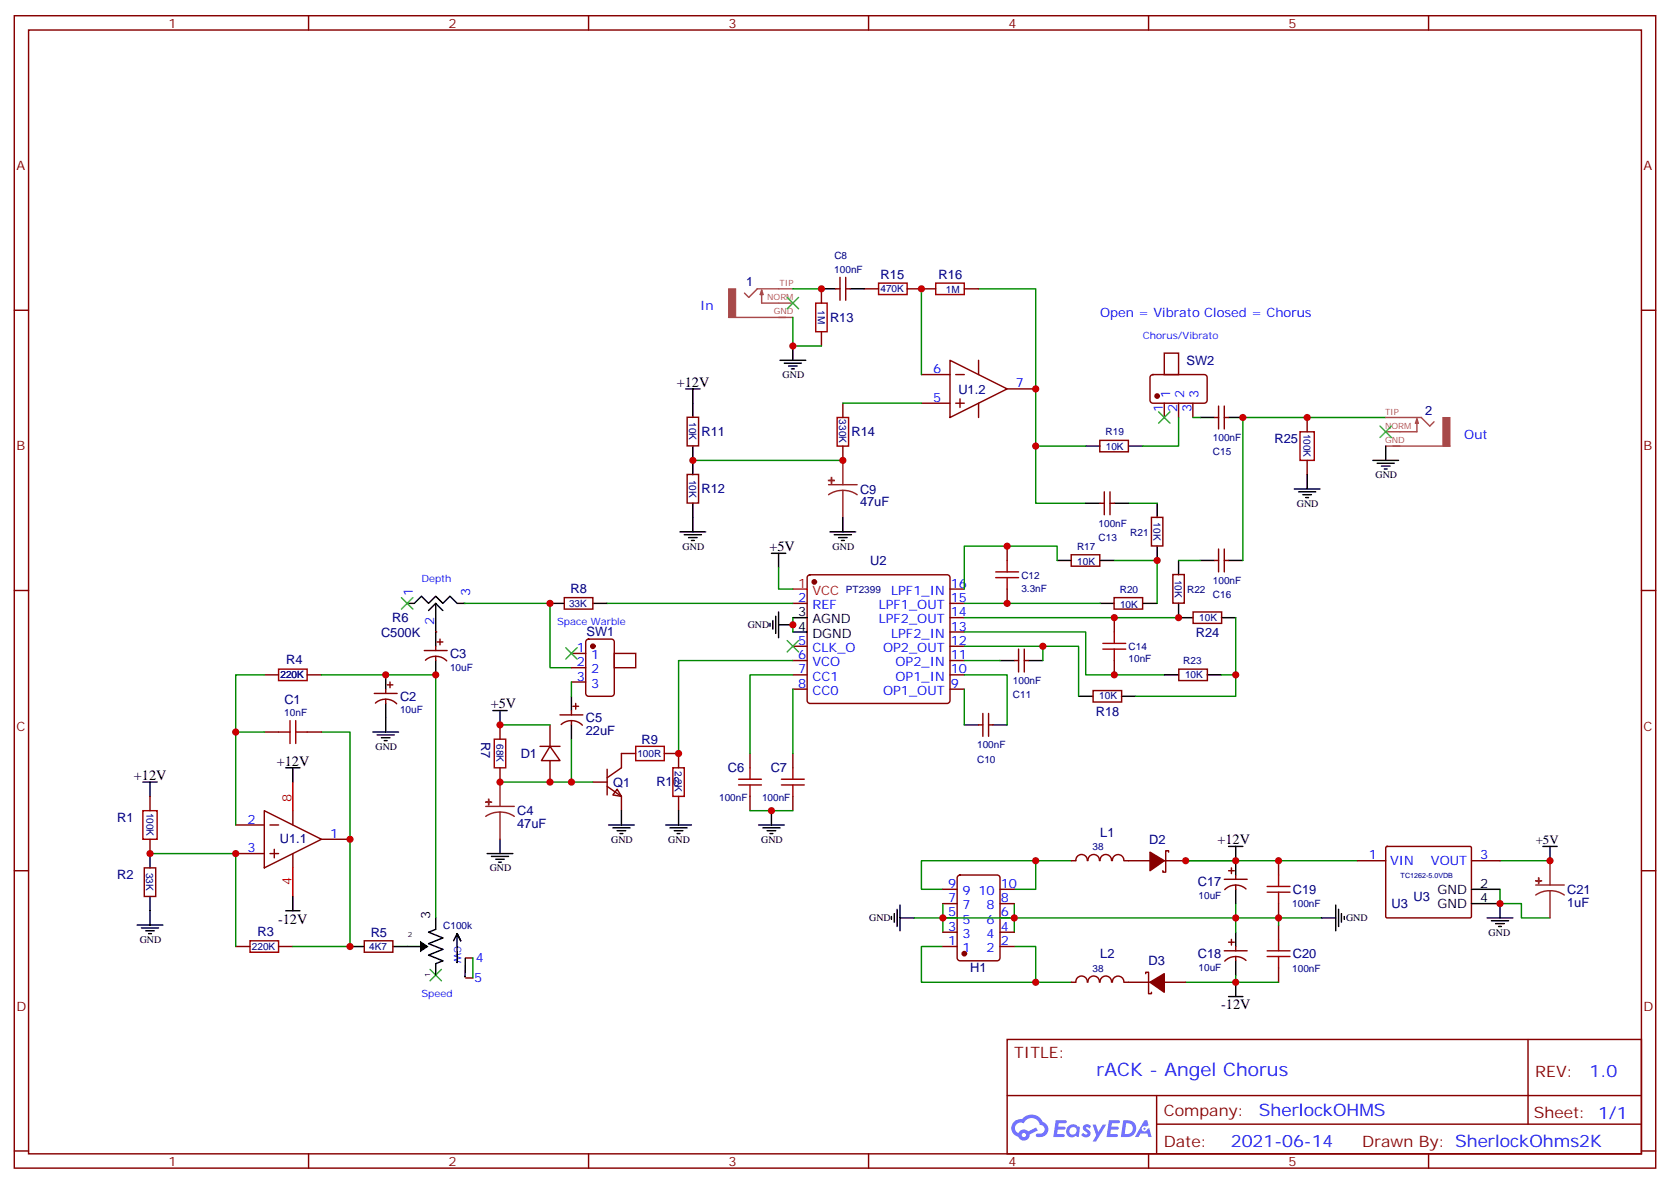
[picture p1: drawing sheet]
<svg xmlns="http://www.w3.org/2000/svg" width="412mm" height="292mm" viewBox="0 0 412 292" stroke-linecap="round" stroke-linejoin="round" font-family="sans-serif">
<g fill="none" stroke="#870000" stroke-width=".35">
<path d="M3.5 3.9h405.4v284.3h-405.4zM7.1 7.4h398.2v277.3h-398.2zM76.2 3.9v3.5M145.3 3.9v3.5M214.5 3.9v3.5M283.6 3.9v3.5M352.8 3.9v3.5M3.5 76.6h3.6M405.3 76.6h3.6M3.5 145.7h3.6M405.3 145.7h3.6M3.5 214.8h3.6"/>
<path d="M405.3 214.8h3.6M248.7 256.5h156.6v28.2h-156.6zM377.3 256.5v20.9M248.7 270.3h156.5M285.6 277.4h119.6M285.6 270.3v14.1M3.5 284h3.6M76.2 284.7v3.5M145.3 284.7v3.5M214.5 284.7v3.5M283.6 284.7v3.5M352.8 284.7v3.5"/>
<path d="M405.3 284h3.6"/>
</g>
<g fill="#5487ff">
<path d="M267.7 277.6a1.22 1.22 0 0 1 1.7 .3l-.4 .6a.47 .47 0 0 0-.3-.4 .47 .47 0 0 0-.5 .2v.1a1.3 1.3 0 0 1 1 1.7 1.39 1.39 0 0 1-2.2 0l.5-.6 .7 .4a.29 .29 0 0 0 .3-.2 .29 .29 0 0 0-.2-.3 1.04 1.04 0 0 1-.6-1.8z"/>
<path d="M260.7 276.4h2.4a.37 .37 0 0 1 .3 .4 .37 .37 0 0 1-.3 .3h-1.7l-.1 .9h1.5l.3 .4-.3 .3h-1.6l-.2 1.1h1.6a.36 .36 0 0 1 .3 .4 .36 .36 0 0 1-.3 .4h-2.5z"/>
<path d="M273.8 276.4h2.4a.37 .37 0 0 1 .4 .4 .37 .37 0 0 1-.4 .3h-1.6l-.2 .9h1.6l.3 .4-.4 .3h-1.6l-.1 1.1h1.5a.36 .36 0 0 1 .4 .4 .36 .36 0 0 1-.4 .3h-2.4z"/>
<path d="M282.6 276.4h.7l.3 1.3-.6 .3a.69 .69 0 0 0-1 .2 .69 .69 0 0 0 .4 1 .69 .69 0 0 0 .9-.6l.5-.3 .6 2.2h-.8l-.2-.8h-1.8l-.5 .8h-.8z"/>
<path d="M269.8 277.5h.8l.6 1.8 1.1-1.8h.9l-2.6 4.2h-.8l.9-1.6z"/>
<path d="M277.4 276.4l-.6 4.2h1.3a2.11 2.11 0 0 0 2.5-2.2 2.11 2.11 0 0 0-2.5-2zM278.1 277.1a1.39 1.39 0 0 1 1.7 1.5 1.39 1.39 0 0 1-1.8 1.2h-.3z"/>
<path d="M263.7 278a1.47 1.47 0 0 0-.1 2.1 1.47 1.47 0 0 0 2.1 .1l.7 .4 .3-2.3-.2-.3h-.4a1.49 1.49 0 0 0-2.4 0zM264.4 278.4a.92 .92 0 0 1 1.5 .5 .92 .92 0 0 1-1.3 1 .9 .9 0 0 1-.2-1.5z"/>
<path d="M250.4 276.8a2.18 2.18 0 0 0 1.1 3.7 1.44 1.44 0 0 0 1.6 .9 1.44 1.44 0 0 0 1.2-1.5l2-1-.5-.7-1.9 1a1.47 1.47 0 0 0-2.4 .4 1.39 1.39 0 0 1-.7-1.9 1.39 1.39 0 0 1 2-.5 2.12 2.12 0 0 1 2.2-1.3 2.12 2.12 0 0 1 1.9 1.7 1.07 1.07 0 0 1 1.1 1 1.07 1.07 0 0 1-1 1.1h-.7a.43 .43 0 0 0-.5 .4 .43 .43 0 0 0 .4 .5 1.98 1.98 0 0 0 2.5-1.3 1.98 1.98 0 0 0-1.2-2.5 2.98 2.98 0 0 0-5.1-.7l-1.1 .1zM252.3 280.1a.55 .55 0 0 1 1.1 0 .55 .55 0 0 1-1.1 0z"/>
<circle cx="282.6" cy="278.5" r=".26"/>
</g>
<g fill="none" stroke="#870000" stroke-width=".35">
<path d="M227.5 92.4h7.1M227.5 99.5h7.1M234.6 88.9l14.1 7.1-14.1 7zM236 92.4h2.1M236 99.5h2.1M237.1 98.4v2.1M241.7 88.9v3.5M241.7 99.5v3.5M248.7 96h7.1M107.6 159.5v1M107.9 158.4h1.5M108.7 157.7v1.4"/>
<path d="M195.8 148.9h3.5M195.8 159.5h3.5M199.6 142l.4-.2h33.9a.71 .71 0 0 1 .7 .7v30.4a.76 .76 0 0 1-.7 .7h-33.9a.76 .76 0 0 1-.7-.7v-30.4zM234.6 148.9h3.5M234.6 159.5h3.5M234.6 155.9h3.5M234.6 152.4h3.5M234.6 145.3h3.5M65.3 166.5h3.5M75.8 166.5h3.6M104.8 160.5h5.6M105.1 162.9a3.8 3.8 0 0 1 5.2 .2"/>
<path d="M107.6 161.9v1.1M195.8 163h3.5M195.8 166.5h3.5M195.8 170h3.5M234.6 163h3.5M234.6 166.5h3.5M234.6 170h3.5M37 196.5v3.5M65.3 180.6h3.5M75.8 180.6h3.6M35.6 214.1h2.9v7.1h-2.9zM37 207.1v3.5"/>
<path d="M58.2 203.6h7.1M58.2 210.6h7.1M65.3 200l14.1 7.1-14.1 7zM66.7 203.6h2.1M66.7 210.6h2.1M67.7 209.6v2.1M72.3 200v3.6M72.3 210.6v3.5M79.4 207.1h7M58.2 233.5h3.5M68.8 233.5h3.5M90 232.1h7v2.9h-7z"/>
</g>
<path d="M195.8 145.3h3.5M72.3 193v7M72.3 214.1v7.1" fill="none" stroke="#f00" stroke-width=".35"/>
<circle cx="201.1" cy="143.6" r=".53" fill="#870000" stroke="#870000" stroke-width=".35"/>
<g fill="none" stroke="#000" stroke-width=".35">
<path d="M100.5 148.9h1.8l1.8-1.8 1.7 1.8 1.8-1.8 1.8 1.8 1.7-1.8 1.8 1.8h1.8M105.8 150.6l1.8-1.7 1.8 1.7M107.6 148.9v10.6M195.8 152.4h3.5M195.8 155.9h3.5M107.6 163v3.5M35.3 193h3.5M37 193v3.5M70.6 189.4h3.5M72.3 189.4v3.6M37 210.6v3.5M33.9 228.2h6.3"/>
<path d="M34.9 229h4.3M36 229.7h2.1M36.7 230.4h.7M37 221.2v7M70.6 224.7h3.5M72.3 221.2v3.5M86.4 233.5h3.6M97 233.5h3.5"/>
</g>
<path d="M68.8 165.1h7v2.8h-7zM71.6 177.8v5.6M73 177.8v5.6M68.8 180.6h2.8M73 180.6h2.8M35.3 200h3.5v7.1h-3.5zM61.7 232.1h7.1v2.9h-7.1z" fill="none" stroke="#a10000" stroke-width=".35"/>
<path d="M65.3 166.5h-7.1v14.1M65.3 180.6h-7.1v23M79.4 180.6h7v52.9h-14.1M37 210.6h21.2v22.9" fill="none" stroke="#008700" stroke-width=".35"/>
<g fill="#870000">
<circle cx="100.5" cy="148.9" r=".18"/>
<circle cx="107.6" cy="155.9" r=".18"/>
<circle cx="114.7" cy="148.9" r=".18"/>
</g>
<g fill="none" stroke="#3c3" stroke-width=".35">
<path d="M194.4 73.4l2.8 2.8M197.2 73.4l-2.8 2.8M286.1 101.6l2.8 2.8M288.9 101.6l-2.8 2.8M340.8 105.1l2.8 2.9M343.6 105.1l-2.8 2.9M99.1 147.5l2.9 2.8M102 147.5l-2.9 2.8M139.7 159.8l2.8 2.8M142.5 159.8l-2.8 2.8M194.4 158l2.8 2.9M197.2 158l-2.8 2.9"/>
<path d="M106.2 239.2l2.8 2.8M109 239.2l-2.8 2.8"/>
</g>
<g fill="none" stroke="#000" stroke-width=".35">
<path d="M202.8 71.3h3.6M209.9 71.3h3.5M169.3 96h3.6M171.1 96v7M192.6 88.9h6.4M193.7 89.6h4.2M194.7 90.3h2.1M195.4 91h.7M195.8 85.4v3.5M171.1 110.1v7M268.1 110.1h3.5M278.7 110.1h3.5"/>
<path d="M296.3 103h3.6M303.4 103h3.5M322.8 117.1v3.6M339 113.6h6.4M340.1 114.3h4.2M341.1 115h2.2M341.8 115.7h.7M342.2 110.1v3.5M167.9 131.2h6.4M169 131.9h4.2M170 132.6h2.2M170.7 133.4h.7"/>
<path d="M171.1 124.2v7M190.5 136.5h3.5M192.3 136.5v3.6M205 131.2h6.3M206 131.9h4.3M207.1 132.6h2.1M207.8 133.4h.7M208.1 127.7v3.5M261.1 138.3h3.5M268.1 124.2h3.5M271.6 138.3h3.6M275.2 124.2h3.5"/>
<path d="M285.8 124.2v3.5M285.8 134.8v3.5M291 138.3v3.5M296.3 138.3h3.6M303.4 138.3h3.5M319.6 120.7h6.4M320.7 121.4h4.2M321.7 122.1h2.1M322.4 122.8h.7M135.8 148.9h3.5M146.4 148.9h3.5M190.1 153.8v.7"/>
<path d="M190.9 153.1v2.1M191.6 152v4.3M192.3 151v6.3M192.3 154.2h3.5M271.6 148.9h3.6M282.2 148.9h3.6M291 148.9v3.5h3.6M301.6 152.4h3.6M95.2 166.5v3.5M95.2 173.6v7M121.7 175.3h3.5M123.5 175.3v3.6"/>
<path d="M141.1 171.8v3.5M141.1 178.9v3.5M238.1 178.9h3.6M245.2 178.9h3.5M246.9 163h3.6M254 163h3.5M266.3 171.8h3.6M276.9 171.8h3.6M287.5 166.5h3.5M298.1 166.5h3.5M92.1 180.6h6.3M93.1 181.3h4.3"/>
<path d="M94.2 182h2.1M94.9 182.7h.7M120.3 210.6h6.3M121.4 211.3h4.2M122.4 212h2.1M123.1 212.7h.7M123.5 207.1v3.5M150.3 203.6h6.3M151.3 204.3h4.3M152.4 205h2.1M153.1 205.7h.7M153.5 200v3.6"/>
<path d="M164.4 203.6h6.3M165.5 204.3h4.2M166.5 205h2.1M167.2 205.7h.7M167.6 200v3.6M187.3 203.6h6.4M188.4 204.3h4.2M189.4 205h2.2M190.1 205.7h.8M190.5 200v3.6M303.4 208.8h3.5M305.2 208.8v7.1"/>
<path d="M305.2 219.4v3.6M363.4 219.4h7M381 208.8h3.5M382.8 208.8v3.6M100.5 233.5h3.6M107.6 226.5v2.8l-1.8 .7 3.6 1.4-3.6 1.4 3.6 1.4-3.6 1.5 3.6 1.4-1.8 .7v2.8M112.8 230.4v7M112.9 230.4l.9 1.7-.9-1.7-.9 1.7M114.9 236.4l-.1 4.6M220.1 226.1v.7M220.8 225.4v2.1M221.5 224.4v4.2"/>
<path d="M222.2 226.5h3.6M222.2 223.3v6.4M305.2 230v3.5M305.2 237.1v3.5M326.3 226.5h3.5M329.8 223.3v6.4M330.6 224.4v4.2M331.3 225.4v2.1M332 226.1v.7M363.4 223h7v3.5M367.2 226.5h6.4M368.3 227.2h4.2"/>
<path d="M369.4 227.9h2.1M370.1 228.6h.7M303.4 245.9h3.5M305.2 242.4v3.5"/>
</g>
<path d="M103.7 232.1l2.1 1.4-2.1 1.5z" fill="#000"/>
<g fill="none" stroke="#870000" stroke-width=".35">
<path d="M202.8 71.3v3.5M206.4 71.3h1M207.4 68.4v5.7M208.8 71.3h1.1M208.8 68.4v5.7M213.4 71.3h3.6M224 71.3h7.1M238.1 71.3h3.6M202.8 81.8v3.6M208.1 99.5v3.5M284.2 92.6l.5-.2h12.7a.71 .71 0 0 1 .7 .7v5.7a.76 .76 0 0 1-.7 .7h-12.7a.76 .76 0 0 1-.7-.7v-5.7zM287.5 87.1h3.5v5.3h-3.5z"/>
<path d="M287.5 99.5v3.5M291 99.5v3.5M294.6 99.5v3.5M169.7 103h2.8v7h-2.8zM169.7 117.1h2.8v7h-2.8zM208.1 110.1v3.5M271.6 108.7h7v2.8h-7zM299.9 103h1M300.9 100.2v5.6M302.3 100.2v5.6M302.3 103h1.1M322.8 103v3.5"/>
<path d="M322.8 113.6v3.5M248.7 134.8v3.5M264.5 136.9h7.1v2.8h-7.1zM271.6 124.2h1.1M272.7 121.4v5.6M274.1 121.4v5.6M274.1 124.2h1.1M284.3 127.7h2.9v7h-2.9zM299.9 138.3h1M300.9 135.5v5.6M302.3 135.5v5.6M302.3 138.3h1.1"/>
<path d="M139.3 147.5h7.1v2.8h-7.1zM144.9 157.9l.4-.2h5.7a.71 .71 0 0 1 .7 .7v12.7a.76 .76 0 0 1-.7 .7h-5.7a.76 .76 0 0 1-.7-.7v-12.7zM248.7 145.3v3.6M275.1 147.5h7.1v2.8h-7.1zM275.2 152.4v3.5M289.6 141.8h2.9v7h-2.9zM294.6 151h7.1v2.8h-7.1zM92.4 171.1h5.7M92.7 173.5a3.8 3.8 0 0 1 5.3 .1M95.2 170v1.1M95.2 172.5v1.1M95.6 169h1.4"/>
<path d="M96.3 168.3v1.4M123.5 178.9v3.5M135.8 178.9v5.3M138.3 176.4h5.6M138.6 178.8a3.8 3.8 0 0 1 5.2 .1M141.1 175.3v1.1M141.1 177.8v1.1M141.1 161.2h3.5M141.1 164.7h3.5M141.1 168.3h3.5M141.5 174.3h1.4M142.2 173.6v1.4"/>
<path d="M151.7 161.2h5.3v3.5h-5.3zM241.7 178.9h1M242.7 176v5.7M244.1 176v5.7M244.1 178.9h1.1M250.5 163h1M251.5 160.2v5.6M252.9 160.2v5.6M252.9 163h1.1M269.9 170.4h7.1v2.8h-7.1zM275.2 163v3.5M291.1 165.1h7.1v2.8h-7.1z"/>
<path d="M123.5 189.4v3.6M133.3 184.2h5M135.8 184.2l2.5 3.5h-4.6zM135.8 187.7v5.3M146.4 193h3.5M149.9 194l3.6 2.5v3.5M149.9 189.8v6.3M152.4 194.7l1.1 1.8-2.2-.4zM157 185.9h-3.5v3.5l-3.6 2.5M164 185.9h3.6v3.5M167.6 196.5v3.5M185.2 185.9v3.5"/>
<path d="M185.2 196.5v3.5M195.8 185.9v3.5M195.8 196.5v3.5M232.8 219.4h3.6M236.6 216.1l.5-.2h9.1a.71 .71 0 0 1 .7 .7v19.8a.76 .76 0 0 1-.7 .7h-9.1a.76 .76 0 0 1-.7-.7v-19.8zM246.9 219.4h3.6M264.6 212.4h1M265.7 212.3a1.41 1.41 0 0 1 1.4-1.5 1.41 1.41 0 0 1 1.4 1.6M268.7 212.3a1.41 1.41 0 0 1 1.4-1.5 1.41 1.41 0 0 1 1.4 1.5M271.7 212.3a1.41 1.41 0 0 1 1.4-1.5 1.41 1.41 0 0 1 1.4 1.5M274.7 212.3a1.41 1.41 0 0 1 1.4-1.4 1.41 1.41 0 0 1 1.4 1.5M277.6 212.4h6.4"/>
<path d="M287.5 212.4h5.3M288.6 210.3v-.4h-.7v5.3h-.7v-.4M302.3 217h5.7M303.4 214.8h1.4M304.1 214.1v1.4M305.2 215.9v1.1M305.2 218.4v1M307.7 219.3a3.8 3.8 0 0 0-5.3 .2M315.7 212.4v3.5M335.1 212.4h7.1M342.3 209l.2-.2 20.7 .1 .2 .3-.1 17.1-.3 .2-20.6-.1-.2-.3zM363.4 212.4h7"/>
<path d="M115 236.4h1.8M232.8 233.5h3.6M232.8 230h3.6M232.8 223h3.6M232.8 226.5h3.6M246.9 233.5h3.6M246.9 230h3.6M246.9 223h3.6M246.9 226.5h3.6M302.3 234.6h5.7M303.4 232.5h1.4M304.1 231.8v1.4"/>
<path d="M305.2 233.5v1.1M305.2 236v1.1M307.7 237a3.8 3.8 0 0 0-5.3 .1M315.7 223v3.5M315.7 228.2v3.6M315.7 238.8v3.6M115 241.3h1.8M264.6 242.4h1M265.7 242.3a1.41 1.41 0 0 1 1.4-1.5 1.41 1.41 0 0 1 1.4 1.5M268.7 242.3a1.41 1.41 0 0 1 1.4-1.5 1.41 1.41 0 0 1 1.4 1.5M271.7 242.3a1.41 1.41 0 0 1 1.4-1.5 1.41 1.41 0 0 1 1.4 1.5M274.7 242.3a1.41 1.41 0 0 1 1.4-1.5 1.41 1.41 0 0 1 1.4 1.5"/>
<path d="M277.6 242.4h6.4M282.9 240.2v-.3h.7v5.3h.7v-.4M287.5 242.4h5.3"/>
</g>
<g fill="none" stroke="#008700" stroke-width=".35">
<path d="M195.8 78.3v7.1h7M195.8 71.3h7M227.5 71.3v21.1M241.7 71.3h14.1v38.8M208.1 99.5h19.4M171.1 113.6h37M268.1 110.1h-12.3v14.1h12.3M291 103v7.1h-8.8M294.6 103h1.7M342.2 103h-35.3v35.3M261.1 138.3v-3.5h-23v10.5M275.2 138.3h10.6v10.6"/>
<path d="M278.7 124.2h7.1M291 138.3h5.3M114.7 148.9h21.1v15.8h5.3M149.9 148.9h45.9M192.3 140.1v5.2h3.5M195.8 152.4v3.5M238.1 159.5h19.4v3.5M238.1 155.9h30v10.6h19.4M238.1 152.4h52.9M238.1 148.9h33.5M257.5 159.5h8.8v12.3M305.2 152.4v19.4h-24.7"/>
<path d="M79.4 166.5h28.2v60M123.5 178.9h12.3M141.1 168.3v3.5M195.8 163h-28.2v22.9M195.8 166.5h-10.6v19.4M195.8 170v15.9M238.1 166.5h10.6v12.4M238.1 163h8.8M238.1 170v8.9M301.6 166.5h3.6M123.5 193h22.9M141.1 182.4v10.6"/>
<path d="M185.2 200h10.6M232.8 219.4h-5.3v-7h28.3v7h-5.3M255.8 212.4h8.8M292.8 212.4h42.3M370.4 219.4v3.6h5.3v3.5h7.1M370.4 212.4h12.4M116.8 236.4v4.9M232.8 233.5h-5.3v8.9h28.3v-8.9h-5.3M232.8 223v7M250.5 223v7M305.2 223v3.5h-79.4M315.7 226.5v1.7"/>
<path d="M326.3 226.5h-21.1v3.5M255.8 242.4h8.8M305.2 240.6v1.8h-12.4M305.2 242.4h10.5"/>
</g>
<g fill="none" stroke="#a10000" stroke-width=".35">
<path d="M201.4 74.8h2.9v7h-2.9zM217 69.9h7v2.8h-7zM231.1 69.9h7v2.8h-7zM206.7 103h2.8v7.1h-2.8zM321 106.5h3.6v7.1h-3.6zM248.7 138.3v2.8M245.9 141.1h5.6M245.9 142.5h5.6M248.7 142.5v2.8M272.3 158.8h5.7M275.2 155.9v2.9M272.3 160.2h5.7"/>
<path d="M275.2 160.2v2.8M122.1 182.4h2.8v7h-2.8zM157 184.2h7v3.5h-7zM166.2 189.4h2.8v7.1h-2.8zM182.4 192.3h5.6M182.4 193.7h5.6M185.2 189.4v2.9M185.2 193.7v2.8M193 192.3h5.6M193 193.7h5.6M195.8 189.4v2.9M195.8 193.7v2.8"/>
<path d="M312.9 218.7h5.7M315.7 215.9v2.8M312.9 220.1h5.7M312.9 234.6h5.7M312.9 236h5.7M315.7 220.1v2.9M315.7 231.8v2.8M315.7 236v2.8"/>
</g>
<g fill="none" stroke="#8c2424" stroke-width=".35">
<path d="M204.6 119.6h7.1M208.1 113.6v6M208.1 121l1.9 .2 1.7 .9M208.1 121l-1.8 .2-1.7 .9M208.1 121v6.7M119.9 199h7.1M123.5 193v6M123.5 200.4l1.8 .2 1.7 .8M123.5 200.4l-1.9 .2-1.7 .8M123.5 200.4v6.7M379.2 218.4h7.1M382.8 219.8l1.8 .2 1.7 .8"/>
<path d="M382.8 219.8l-1.9 .2-1.7 .8M382.8 212.4v6M382.8 219.8v6.7"/>
</g>
<g fill="#8c2424" stroke="#8c2424" stroke-width=".35">
<path d="M119.9 197.9h1.5z"/>
<path d="M120.6 197.2l.1 1.4z"/>
<path d="M204.6 118.5l1.4 .1z"/>
<path d="M205.3 117.8l.1 1.4z"/>
<path d="M379.2 217.3h1.4z"/>
<path d="M379.9 216.6l.1 1.4z"/>
</g>
<g fill="#870000" stroke="#870000" stroke-width=".35">
<path d="M284 210.3l3.5 2.1-3.5 2.4z"/>
<path d="M284 242.4l3.5-2.2v4.6z"/>
<circle cx="146.4" cy="159.5" r=".53"/>
<circle cx="285.7" cy="97.7" r=".53"/>
<circle cx="238.1" cy="235.3" r=".53"/>
</g>
<path d="M179.9 78.3h15.9M188.1 71.6v3.2h7.7M188.1 71.6l.3 1.1h-.7zM195.8 71.3h-8.8l-2.1 2.1-1-1.1M342.2 103h8.8M342.2 110.1h15.9M349.9 103.4v3.1h-7.7M349.9 103.4l.4 1h-.8zM351 103l2.1 2.1 1-1" fill="none" stroke="#a64a4a" stroke-width=".35"/>
<g fill="#a64a4a" stroke="#a64a4a" stroke-width=".25">
<path d="M356.3 103h1.8v7.1h-1.8z"/>
<path d="M179.9 71.3h1.8v7h-1.8z"/>
</g>
<g fill="#c00">
<circle cx="86.4" cy="233.5" r=".88"/>
<circle cx="37" cy="210.6" r=".88"/>
<circle cx="58.2" cy="210.6" r=".88"/>
<circle cx="86.4" cy="207.1" r=".88"/>
<circle cx="58.2" cy="180.6" r=".88"/>
<circle cx="107.6" cy="166.5" r=".88"/>
<circle cx="95.3" cy="166.5" r=".88"/>
<circle cx="195.8" cy="154.2" r=".88"/>
<circle cx="123.5" cy="193" r=".88"/>
<circle cx="123.5" cy="178.9" r=".88"/>
<circle cx="135.8" cy="193" r=".88"/>
<circle cx="141.1" cy="193" r=".88"/>
<circle cx="135.8" cy="148.9" r=".88"/>
<circle cx="167.6" cy="185.9" r=".88"/>
<circle cx="190.5" cy="200" r=".88"/>
<circle cx="257.5" cy="159.5" r=".88"/>
<circle cx="275.2" cy="166.5" r=".88"/>
<circle cx="275.2" cy="152.4" r=".88"/>
<circle cx="291" cy="152.4" r=".88"/>
<circle cx="305.2" cy="166.5" r=".88"/>
<circle cx="322.8" cy="103" r=".88"/>
<circle cx="285.8" cy="138.3" r=".88"/>
<circle cx="255.8" cy="110.1" r=".88"/>
<circle cx="208.1" cy="113.6" r=".88"/>
<circle cx="171.1" cy="113.6" r=".88"/>
<circle cx="202.8" cy="71.3" r=".88"/>
<circle cx="195.8" cy="85.4" r=".88"/>
<circle cx="227.5" cy="71.3" r=".88"/>
<circle cx="255.8" cy="96" r=".88"/>
<circle cx="382.8" cy="212.4" r=".88"/>
<circle cx="370.4" cy="223" r=".88"/>
<circle cx="305.2" cy="226.5" r=".88"/>
<circle cx="255.8" cy="242.4" r=".88"/>
<circle cx="255.8" cy="212.4" r=".88"/>
<circle cx="250.5" cy="226.5" r=".88"/>
<circle cx="232.8" cy="226.5" r=".88"/>
<circle cx="305.2" cy="212.4" r=".88"/>
<circle cx="305.2" cy="242.4" r=".88"/>
<circle cx="292.8" cy="212.4" r=".88"/>
<circle cx="315.7" cy="212.4" r=".88"/>
<circle cx="315.7" cy="226.5" r=".88"/>
<circle cx="306.9" cy="103" r=".88"/>
<circle cx="248.7" cy="134.8" r=".88"/>
<circle cx="248.7" cy="148.9" r=".88"/>
</g>
<text font-size="4.6" fill="#00f" x="270.8" y="265.5">rACK - Angel Chorus</text>
<g font-size="4.2" fill="#00f">
<text x="392.5" y="265.7">1.0</text>
<text x="310.9" y="275.3">SherlockOHMS</text>
<text x="304" y="283.1">2021-06-14</text>
</g>
<g font-size="3.9" fill="#800">
<text x="250.5" y="261.1">TITLE:</text>
<text x="379.1" y="265.7">REV:</text>
<text x="287.4" y="275.3">Company:</text>
<text x="378.7" y="275.9">Sheet: 1/1</text>
<text x="287.4" y="282.9">Date:</text>
<text x="336.4" y="283">Drawn By: SherlockOhms2K</text>
</g>
<g font-size="3.5">
<text x="167.1" y="95.4">+12V</text>
<text x="190" y="135.9">+5V</text>
<text x="121.2" y="174.7">+5V</text>
<text x="68.3" y="188.9">+12V</text>
<text x="33" y="192.4">+12V</text>
<text x="300.6" y="208.1">+12V</text>
<text x="68.7" y="228">-12V</text>
<text x="301.6" y="248.9">-12V</text>
</g>
<g font-size="3.2" fill="#800">
<text x="41.6" y="6.9">1</text>
<text x="110.8" y="6.9">2</text>
<text x="179.9" y="6.9">3</text>
<text x="249.1" y="6.9">4</text>
<text x="318.2" y="6.9">5</text>
<text x="4.1" y="42">A</text>
<text x="405.9" y="42">A</text>
<text x="4.1" y="111.1">B</text>
<text x="405.9" y="111.1">B</text>
<text x="4.1" y="180.3">C</text>
<text x="405.9" y="180.3">C</text>
<text x="4.1" y="249.4">D</text>
<text x="405.9" y="249.4">D</text>
<text x="41.6" y="287.7">1</text>
<text x="110.8" y="287.7">2</text>
<text x="179.9" y="287.7">3</text>
<text x="249.1" y="287.7">4</text>
<text x="318.2" y="287.7">5</text>
</g>
<g font-size="3.2" fill="#000080">
<text x="184.3" y="70.6">1</text>
<text x="217.5" y="68.9">R15</text>
<text x="231.8" y="68.8">R16</text>
<text x="205" y="79.5">R13</text>
<text x="293" y="90">SW2</text>
<text x="236.7" y="97.2">U1.2</text>
<text x="173.2" y="107.6">R11</text>
<text x="210.3" y="107.7">R14</text>
<text x="351.9" y="102.3">2</text>
<text x="314.7" y="109.4">R25</text>
<text x="173.2" y="121.7">R12</text>
<text x="212.4" y="125">47uF</text>
<text x="212.4" y="121.8">C9</text>
<text x="214.9" y="139.4">U2</text>
<text x="140.9" y="146.4">R8</text>
<text x="96.8" y="153.5">R6</text>
<text x="94.1" y="157.1">C500K</text>
<text x="144.9" y="157">SW1</text>
<text x="295.3" y="157.1">R24</text>
<text x="70.7" y="163.9">R4</text>
<text x="111.1" y="162.3">C3</text>
<text x="70.2" y="173.6">C1</text>
<text x="98.8" y="172.9">C2</text>
<text x="144.6" y="178.2">C5</text>
<text x="270.6" y="176.5">R18</text>
<text x="118.9" y="183.1" transform="rotate(90 118.9 183.1)">R7</text>
<text x="144.6" y="181.4">22uF</text>
<text x="158.4" y="183.5">R9</text>
<text x="128.6" y="187">D1</text>
<text x="179.7" y="190.6">C6</text>
<text x="190.3" y="190.6">C7</text>
<text x="151.4" y="194.1">Q1</text>
<text x="162.1" y="194.1">R10</text>
<text x="29" y="202.8">R1</text>
<text x="127.7" y="201.2">C4</text>
<text x="69.1" y="208.1">U1.1</text>
<text x="127.7" y="204.3">47uF</text>
<text x="271.7" y="206.4">L1</text>
<text x="283.8" y="208.2">D2</text>
<text x="28.9" y="217">R2</text>
<text x="295.8" y="218.7">C17</text>
<text x="319.3" y="220.6">C19</text>
<text x="387" y="220.7">C21</text>
<text x="343.6" y="224.1">U3</text>
<text x="349.1" y="222.3">U3</text>
<text x="387" y="223.8">1uF</text>
<text x="63.6" y="230.9">R3</text>
<text x="91.5" y="231.1">R5</text>
<text x="239.6" y="239.9">H1</text>
<text x="271.7" y="236.4">L2</text>
<text x="283.6" y="238.2">D3</text>
<text x="295.8" y="236.4">C18</text>
<text x="319.3" y="236.4">C20</text>
</g>
<g font-size="3.2" fill="#00f">
<text x="172.9" y="76.6">In</text>
<text x="271.6" y="78.3">Open = Vibrato Closed = Chorus</text>
<text x="230.5" y="92.1">6</text>
<text x="250.8" y="95.6">7</text>
<text x="230.5" y="99.1">5</text>
<text x="287.2" y="101.7" transform="rotate(-90 287.2 101.7)">1</text>
<text x="288.9" y="98.2" transform="rotate(-90 288.9 98.2)">1</text>
<text x="290.7" y="101.7" transform="rotate(-90 290.7 101.7)">2</text>
<text x="292.5" y="98.2" transform="rotate(-90 292.5 98.2)">2</text>
<text x="294.2" y="101.7" transform="rotate(-90 294.2 101.7)">3</text>
<text x="296" y="98.2" transform="rotate(-90 296 98.2)">3</text>
<text x="361.6" y="108.3">Out</text>
<text x="102" y="147.1" transform="rotate(-90 102 147.1)">1</text>
<text x="116.1" y="147.1" transform="rotate(-90 116.1 147.1)">3</text>
<text x="197.1" y="148.5">2</text>
<text x="220" y="146.8">LPF1_IN</text>
<text x="234.8" y="148.5">15</text>
<text x="234.8" y="145">16</text>
<text x="107.2" y="154.2" transform="rotate(-90 107.2 154.2)">2</text>
<text x="200.6" y="150.3">REF</text>
<text x="217" y="153.8">LPF2_OUT</text>
<text x="217" y="150.3">LPF1_OUT</text>
<text x="234.8" y="155.6">13</text>
<text x="234.8" y="152">14</text>
<text x="142.4" y="160.9">1</text>
<text x="197.1" y="159.1">5</text>
<text x="200.6" y="160.9">CLK_O</text>
<text x="218.1" y="160.9">OP2_OUT</text>
<text x="220" y="157.3">LPF2_IN</text>
<text x="234.8" y="159.1">12</text>
<text x="142.4" y="164.4">2</text>
<text x="142.4" y="167.9">3</text>
<text x="145.9" y="162.6">1</text>
<text x="145.9" y="166.2">2</text>
<text x="197.1" y="162.6">6</text>
<text x="197.1" y="166.2">7</text>
<text x="200.6" y="164.4">VCO</text>
<text x="200.6" y="167.9">CC1</text>
<text x="221.1" y="167.9">OP1_IN</text>
<text x="221.1" y="164.4">OP2_IN</text>
<text x="234.8" y="166.2">10</text>
<text x="234.8" y="162.6">11</text>
<text x="145.9" y="169.7">3</text>
<text x="197.1" y="169.7">8</text>
<text x="200.6" y="171.5">CC0</text>
<text x="218.1" y="171.5">OP1_OUT</text>
<text x="234.8" y="169.7">9</text>
<text x="61.1" y="203.2">2</text>
<text x="81.5" y="206.7">1</text>
<text x="61.1" y="210.3">3</text>
<text x="338.1" y="212">1</text>
<text x="343.3" y="213.4">VIN</text>
<text x="353.4" y="213.4">VOUT</text>
<text x="365.5" y="212">3</text>
<text x="234.2" y="219.1">9</text>
<text x="237.7" y="220.8">9</text>
<text x="241.6" y="220.8">10</text>
<text x="247.1" y="219.1">10</text>
<text x="234.2" y="226.1">5</text>
<text x="234.2" y="222.6">7</text>
<text x="237.7" y="227.9">5</text>
<text x="237.7" y="224.4">7</text>
<text x="243.6" y="224.4">8</text>
<text x="243.6" y="227.9">6</text>
<text x="247.1" y="222.6">8</text>
<text x="247.1" y="226.1">6</text>
<text x="234.2" y="233.2">1</text>
<text x="234.2" y="229.7">3</text>
<text x="237.7" y="231.4">3</text>
<text x="243.6" y="231.4">4</text>
<text x="247.1" y="229.7">4</text>
<text x="247.1" y="233.2">2</text>
<text x="117.5" y="237.4">4</text>
<text x="237.7" y="235">1</text>
<text x="243.6" y="235">2</text>
<text x="117.1" y="242.4">5</text>
</g>
<g font-size="3.2" fill="#f00">
<text x="197.1" y="145">1</text>
<text x="200.6" y="146.8">VCC</text>
<text x="72" y="197.9" transform="rotate(-90 72 197.9)">8</text>
<text x="72" y="218.3" transform="rotate(-90 72 218.3)">4</text>
</g>
<g font-size="3.2">
<text x="197.1" y="152">3</text>
<text x="197.1" y="155.6">4</text>
<text x="200.6" y="153.8">AGND</text>
<text x="200.6" y="157.3">DGND</text>
<text x="379.2" y="208.1">+5V</text>
<text x="355" y="220.5">GND</text>
<text x="365.5" y="219.1">2</text>
<text x="106.2" y="226.8" transform="rotate(-90 106.2 226.8)">3</text>
<text x="355" y="224">GND</text>
<text x="365.5" y="222.6">4</text>
</g>
<g font-size="2.5" fill="#000080">
<text x="206" y="63.9">C8</text>
<text x="206" y="67.4">100nF</text>
<text x="202" y="76.5" transform="rotate(90 202 76.5)">1M</text>
<text x="217.4" y="72.2">470K</text>
<text x="233.6" y="72.3">1M</text>
<text x="170.2" y="104.2" transform="rotate(90 170.2 104.2)">10K</text>
<text x="207.2" y="103.5" transform="rotate(90 207.2 103.5)">330K</text>
<text x="273" y="107.4">R19</text>
<text x="321.9" y="107" transform="rotate(90 321.9 107)">100K</text>
<text x="273.1" y="111.1">10K</text>
<text x="299.5" y="108.8">100nF</text>
<text x="299.5" y="112.3">C15</text>
<text x="170.2" y="118.3" transform="rotate(90 170.2 118.3)">10K</text>
<text x="271.3" y="130">100nF</text>
<text x="284.9" y="128.9" transform="rotate(90 284.9 128.9)">10K</text>
<text x="266" y="135.7">R17</text>
<text x="271.3" y="133.5">C13</text>
<text x="279.1" y="132.1">R21</text>
<text x="252.2" y="143">C12</text>
<text x="266" y="139.3">10K</text>
<text x="290.1" y="143" transform="rotate(90 290.1 143)">10K</text>
<text x="140.5" y="149.8">33K</text>
<text x="208.9" y="146.3">PT2399</text>
<text x="252.2" y="146.1">3.3nF</text>
<text x="276.5" y="146.2">R20</text>
<text x="276.6" y="149.9">10K</text>
<text x="293.2" y="146.2">R22</text>
<text x="299.5" y="144.1">100nF</text>
<text x="299.5" y="147.6">C16</text>
<text x="296.2" y="153.1">10K</text>
<text x="278.7" y="160.4">C14</text>
<text x="69.3" y="167.4">220K</text>
<text x="111.1" y="165.5">10uF</text>
<text x="278.7" y="163.4">10nF</text>
<text x="292.2" y="163.9">R23</text>
<text x="292.6" y="167.2">10K</text>
<text x="250.1" y="168.8">100nF</text>
<text x="250.1" y="172.3">C11</text>
<text x="271.5" y="172.5">10K</text>
<text x="70.2" y="176.7">10nF</text>
<text x="98.8" y="176">10uF</text>
<text x="122.6" y="183.6" transform="rotate(90 122.6 183.6)">68K</text>
<text x="241.3" y="184.7">100nF</text>
<text x="157.4" y="186.8">100R</text>
<text x="166.7" y="190.3" transform="rotate(90 166.7 190.3)">2.2K</text>
<text x="241.3" y="188.2">C10</text>
<text x="177.6" y="197.6">100nF</text>
<text x="188.2" y="197.6">100nF</text>
<text x="36.2" y="200.5" transform="rotate(90 36.2 200.5)">100K</text>
<text x="269.8" y="209.8">38</text>
<text x="36.1" y="215.3" transform="rotate(90 36.1 215.3)">33K</text>
<text x="296" y="221.9">10uF</text>
<text x="319.1" y="223.8">100nF</text>
<text x="109.5" y="229.1">C100k</text>
<text x="62.2" y="234.4">220K</text>
<text x="91.2" y="234.4">4K7</text>
<text x="269.8" y="239.8">38</text>
<text x="296" y="239.5">10uF</text>
<text x="319.1" y="239.7">100nF</text>
</g>
<g font-size="2.5" fill="#00f">
<text x="282.2" y="83.6">Chorus/Vibrato</text>
<text x="104.1" y="143.6">Depth</text>
<text x="137.6" y="154.2">Space Warble</text>
<text x="112.1" y="233.3" transform="rotate(90 112.1 233.3)">CW</text>
<text x="104.1" y="245.9">Speed</text>
</g>
<g font-size="2.5">
<text x="193.3" y="93.3">GND</text>
<text x="339.7" y="118">GND</text>
<text x="320.3" y="125">GND</text>
<text x="168.6" y="135.6">GND</text>
<text x="205.6" y="135.6">GND</text>
<text x="184.6" y="155">GND</text>
<text x="92.7" y="185">GND</text>
<text x="150.9" y="207.9">GND</text>
<text x="165" y="207.9">GND</text>
<text x="188" y="207.9">GND</text>
<text x="120.9" y="215">GND</text>
<text x="214.6" y="227.3">GND</text>
<text x="332.4" y="227.4">GND</text>
<text x="34.5" y="232.6">GND</text>
<text x="367.6" y="230.9">GND</text>
</g>
<g font-size="2.1" fill="#a54b4b">
<text x="192.5" y="70.5">TIP</text>
<text x="189.5" y="74.1">NORM</text>
<text x="191.1" y="77.6">GND</text>
<text x="342" y="102.3">TIP</text>
<text x="342" y="105.8">NORM</text>
<text x="342" y="109.3">GND</text>
</g>
<text font-size="1.8" fill="#000080" x="345.9" y="216.6">TC1262-5.0VDB</text>
<g font-size="1.8">
<text x="100.7" y="231.2">2</text>
<text x="106.2" y="241" transform="rotate(-90 106.2 241)">1</text>
</g>
</svg>
